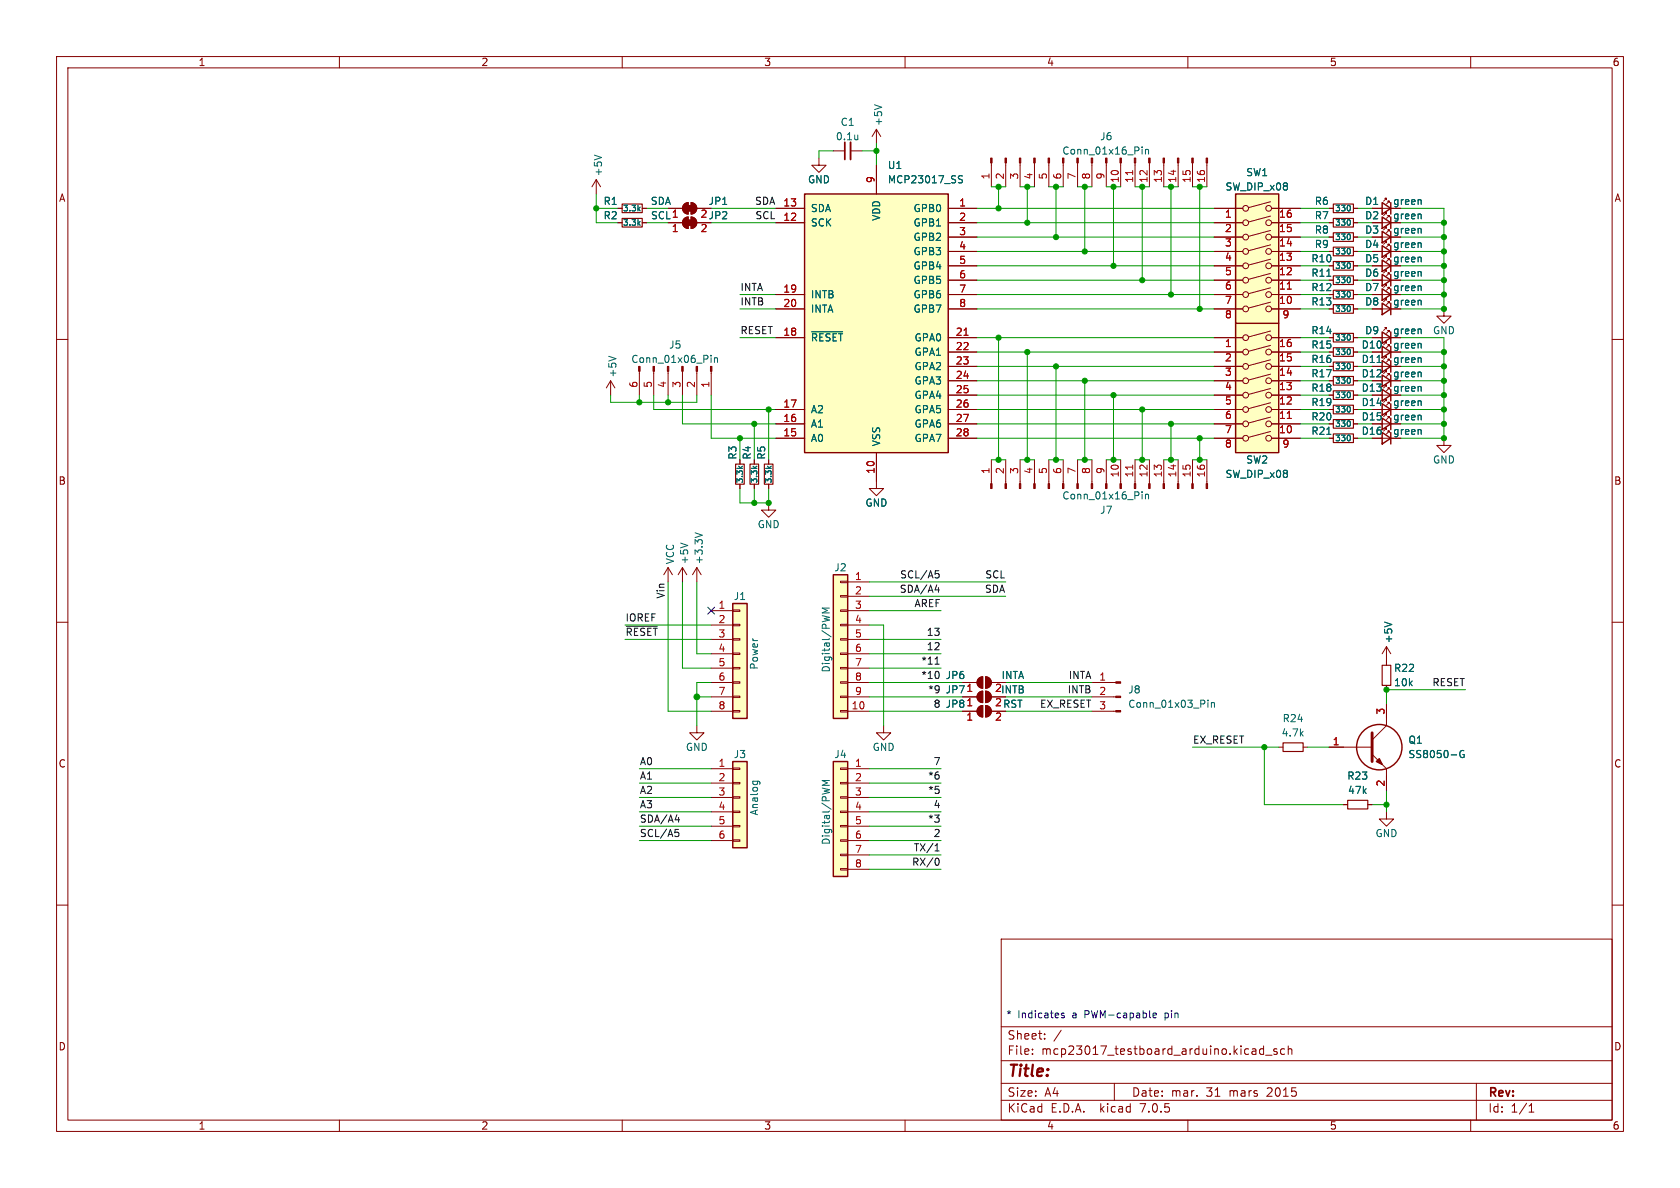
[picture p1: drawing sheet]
<svg xmlns="http://www.w3.org/2000/svg" width="297mm" height="210mm" viewBox="0 0 297 210" stroke-linecap="round" stroke-linejoin="round" font-family="sans-serif">
<g fill="none" stroke="#840000" stroke-width=".18">
<path d="M10 10h277v190h-277zM12 12h273v186h-273zM60 10v2M110 10v2M160 10v2M210 10v2M260 10v2M105.4 31.8l-.8 1.2M105.4 31.8v2.5M105.4 31.8l.8 1.2M109.2 36.8h.8M109.2 39.4h.8"/>
<path d="M113.5 36.8h.8M113.5 39.4h.8M118.1 36.8h2.5M118.1 39.4h2.5M121 38.6l.7-.2v2a1.02 1.02 0 0 1-1-.7 1.02 1.02 0 0 1 .3-1.1zM121 36.1l.7-.3v2a1.02 1.02 0 0 1-1-.6 1.02 1.02 0 0 1 .3-1.1zM122.2 38.4a1.02 1.02 0 0 1 1 1 1.02 1.02 0 0 1-1 1zM122.2 35.8a1.02 1.02 0 0 1 1 1 1.02 1.02 0 0 1-1 1zM123.2 36.8h2.5M123.2 39.4h2.5M137.2 36.8h5M137.2 39.4h5"/>
<path d="M144.8 27.9v1.3h1.2l-1.2 1.3-1.3-1.3h1.3M147.3 26.7h2.1M150.4 26.7h2M154.9 22.9v2.5M154.9 29.2v5.1M154.9 22.9l-.7 1.2M154.9 22.9l.8 1.2M167.6 36.8h5.1M167.6 39.4h5.1M175.3 28.8v4.2M177.8 28.8v4.2M180.3 28.8v4.2"/>
<path d="M182.9 28.8v4.2M185.4 28.8v4.2M188 28.8v4.2M190.5 28.8v4.2M193 28.8v4.2M195.6 28.8v4.2M198.1 28.8v4.2M200.7 28.8v4.2M203.2 28.8v4.2M205.7 28.8v4.2M208.3 28.8v4.2M210.8 28.8v4.2"/>
<path d="M213.4 28.8v4.2M214.6 36.8h5.1M214.6 39.4h5.1M224.6 38.2l-3.9 1M224.6 35.7l-3.9 1M224.8 36.8h5.1M224.8 39.4h5.1M234.9 36.8h.8M234.9 39.4h.8M239.3 36.8h.7M239.3 39.4h.7M242.6 36.8h3.3"/>
<path d="M242.6 39.4h3.3M245.1 35.3v-.2h-.2h.2l-.5 .5M245.1 37.8v-.2h-.2h.2l-.5 .5M245.6 35.8v-.2h-.2h.2l-.5 .5M245.6 38.4v-.3h-.2h.2l-.5 .5M10 60h2M137.2 54.6h5M137.2 52.1h5M137.2 59.7h5M167.6 47h5.1M167.6 44.5h5.1M167.6 54.6h5.1"/>
<path d="M167.6 41.9h5.1M167.6 49.5h5.1M167.6 52.1h5.1M167.6 59.7h5.1M214.6 47h5.1M214.6 44.5h5.1M214.6 54.6h5.1M214.6 41.9h5.1M214.6 49.5h5.1M214.6 52.1h5.1M214.6 59.7h5.1M224.6 58.5l-3.9 1.1"/>
<path d="M224.6 53.4l-3.9 1.1M224.6 50.9l-3.9 1M224.6 48.3l-3.9 1.1M224.6 45.8l-3.9 1.1M224.6 43.3l-3.9 1M224.6 40.7l-3.9 1.1M224.8 47h5.1M224.8 44.5h5.1M224.8 54.6h5.1M224.8 41.9h5.1M224.8 49.5h5.1M224.8 52.1h5.1"/>
<path d="M224.8 59.7h5.1M234.9 47h.8M234.9 44.5h.8M234.9 54.6h.8M234.9 41.9h.8M234.9 49.5h.8M234.9 52.1h.8M234.9 59.7h.8M239.3 47h.7M239.3 44.5h.7M239.3 54.6h.7M239.3 41.9h.7"/>
<path d="M239.3 49.5h.7M239.3 52.1h.7M239.3 59.7h.7M242.6 47h3.3M242.6 44.5h3.3M242.6 54.6h3.3M242.6 41.9h3.3M242.6 49.5h3.3M242.6 52.1h3.3M242.6 59.7h3.3M245.1 45.5v-.3h-.2h.2l-.5 .5M245.1 42.9v-.2h-.2h.2l-.5 .5"/>
<path d="M245.1 53.1v-.3h-.2h.2l-.5 .5M245.1 40.4v-.3h-.2h.2l-.5 .5M245.1 48v-.2h-.2h.2l-.5 .5M245.1 50.5v-.2h-.2h.2l-.5 .5M245.1 58.2v-.3h-.2h.2l-.5 .5M245.6 46v-.3h-.2h.2l-.5 .5M245.6 43.4v-.2h-.2h.2l-.5 .5M245.6 53.6v-.3h-.2h.2l-.5 .5M245.6 40.9v-.3h-.2h.2l-.5 .5M245.6 48.5v-.2h-.2h.2l-.5 .5M245.6 51.1v-.3h-.2h.2l-.5 .5M245.6 58.7v-.3h-.2h.2l-.5 .5"/>
<path d="M255.3 54.6v1.3h1.2l-1.2 1.3-1.3-1.3h1.3M285 60h2M107.9 67.3l-.7 1.3M107.9 67.3v2.6M107.9 67.3l.8 1.3M113 65.6v4.3M115.6 65.6v4.3M118.1 65.6v4.3M120.6 65.6v4.3M123.2 65.6v4.3M125.7 65.6v4.3M137.2 74.9h5"/>
<path d="M137.2 72.4h5M137.2 77.5h5M167.6 74.9h5.1M167.6 72.4h5.1M167.6 69.9h5.1M167.6 67.3h5.1M167.6 64.8h5.1M167.6 62.2h5.1M167.6 77.5h5.1M214.6 74.9h5.1M214.6 72.4h5.1M214.6 69.9h5.1"/>
<path d="M214.6 67.3h5.1M214.6 64.8h5.1M214.6 62.2h5.1M214.6 77.5h5.1M224.6 76.3l-3.9 1M224.6 73.7l-3.9 1.1M224.6 71.2l-3.9 1M224.6 68.7l-3.9 1M224.6 66.1l-3.9 1.1M224.6 63.6l-3.9 1M224.6 61.1l-3.9 1M224.8 74.9h5.1"/>
<path d="M224.8 72.4h5.1M224.8 69.9h5.1M224.8 67.3h5.1M224.8 64.8h5.1M224.8 62.2h5.1M224.8 77.5h5.1M234.9 74.9h.8M234.9 72.4h.8M234.9 69.9h.8M234.9 67.3h.8M234.9 64.8h.8M234.9 62.2h.8"/>
<path d="M234.9 77.5h.8M239.3 74.9h.7M239.3 72.4h.7M239.3 69.9h.7M239.3 67.3h.7M239.3 64.8h.7M239.3 62.2h.7M239.3 77.5h.7M242.6 64.8h3.3M244.1 74.9h1.8M244.1 72.4h1.8M244.1 69.9h1.8"/>
<path d="M244.1 67.3h1.8M244.1 62.2h1.8M244.1 77.5h1.8M245.1 60.7v-.2h-.2h.2l-.5 .5M245.1 65.8v-.3h-.2h.2l-.5 .5M245.1 63.2v-.2h-.2h.2l-.5 .5M245.1 68.3v-.2h-.2h.2l-.5 .5M245.1 70.9v-.3h-.2h.2l-.5 .5M245.1 75.9v-.2h-.2h.2l-.5 .5M245.1 73.4v-.2h-.2h.2l-.5 .5M245.6 61.2v-.2h-.2h.2l-.5 .5M245.6 66.3v-.3h-.2h.2l-.5 .5"/>
<path d="M245.6 63.8v-.3h-.2h.2l-.5 .5M245.6 68.8v-.2h-.2h.2l-.5 .5M245.6 71.4v-.3h-.2h.2l-.5 .5M245.6 76.5v-.3h-.2h.2l-.5 .5M245.6 73.9v-.2h-.2h.2l-.5 .5M255.3 77.5v1.2h1.2l-1.2 1.3-1.3-1.3h1.3M130.8 81.3v.7M130.8 85.6v.8M133.3 81.3v.7M133.3 85.6v.8M135.9 88.9v1.3h1.3l-1.3 1.2-1.3-1.2h1.3M135.9 81.3v.7"/>
<path d="M135.9 85.6v.8M154.9 80v6.4h1.3l-1.3 1.2-1.2-1.2h1.2M175.3 81.3v4.2M177.8 81.3v4.2M180.3 81.3v4.2M182.9 81.3v4.2M185.4 81.3v4.2M188 81.3v4.2M190.5 81.3v4.2M193 81.3v4.2M195.6 81.3v4.2M198.1 81.3v4.2"/>
<path d="M200.7 81.3v4.2M203.2 81.3v4.2M205.7 81.3v4.2M208.3 81.3v4.2M210.8 81.3v4.2M213.4 81.3v4.2M10 110h2M118.1 100.3v2.6M118.1 100.3l-.8 1.3M118.1 100.3l.8 1.3M120.6 100.3l-.7 1.3M120.6 100.3v2.6"/>
<path d="M120.6 100.3l.8 1.3M123.2 100.3l-.8 1.3M123.2 100.3v2.6M123.2 100.3l.8 1.3M125.7 108h3.8M125.7 110.5h3.8M125.7 113h3.8M125.7 115.6h3.8M125.7 118.1h3.8M129.5 118h1.3v.2h-1.3zM129.5 115.4h1.3v.3h-1.3zM129.5 112.9h1.3v.3h-1.3z"/>
<path d="M129.5 110.4h1.3v.2h-1.3zM129.5 107.8h1.3v.3h-1.3zM148.6 118h1.3v.2h-1.3zM148.6 115.4h1.3v.3h-1.3zM148.6 112.9h1.3v.3h-1.3zM148.6 110.4h1.3v.2h-1.3zM148.6 107.8h1.3v.3h-1.3zM148.6 105.3h1.3v.2h-1.3zM148.6 102.7h1.3v.3h-1.3zM149.9 108h3.8M149.9 110.5h3.8M149.9 113h3.8"/>
<path d="M149.9 115.6h3.8M149.9 118.1h3.8M149.9 102.9h3.8M149.9 105.4h3.8M173 119.9l.7-.3v2.1a1.02 1.02 0 0 1-.9-.7 1.02 1.02 0 0 1 .2-1.1zM174.2 119.6a1.02 1.02 0 0 1 1.1 1.1 1.02 1.02 0 0 1-1.1 1zM245.1 114.3l-.8 1.3M245.1 114.3v3.3M245.1 114.3l.8 1.3M285 110h2M123.2 128.3v1.2h1.3l-1.3 1.3-1.3-1.3h1.3M125.7 135.9h3.8"/>
<path d="M125.7 138.4h3.8M125.7 120.7h3.8M125.7 123.2h3.8M125.7 125.7h3.8M129.5 138.3h1.3v.3h-1.3zM129.5 135.8h1.3v.2h-1.3zM129.5 125.6h1.3v.3h-1.3zM129.5 123.1h1.3v.2h-1.3zM129.5 120.5h1.3v.3h-1.3zM148.6 138.3h1.3v.3h-1.3zM148.6 135.8h1.3v.2h-1.3zM148.6 125.6h1.3v.3h-1.3z"/>
<path d="M148.6 123.1h1.3v.2h-1.3zM148.6 120.5h1.3v.3h-1.3zM149.9 135.9h3.8M149.9 138.4h3.8M149.9 120.7h3.8M149.9 123.2h3.8M149.9 125.7h3.8M156.2 128.3v1.2h1.3l-1.3 1.3-1.3-1.3h1.3M170.2 120.7h2.5M170.2 123.2h2.5M170.2 125.7h2.5M173 125l.7-.3v2a1.02 1.02 0 0 1-.9-.6 1.02 1.02 0 0 1 .2-1.1z"/>
<path d="M173 122.4l.7-.2v2a1.02 1.02 0 0 1-.9-.6 1.02 1.02 0 0 1 .2-1.2zM174.2 124.7a1.02 1.02 0 0 1 1.1 1 1.02 1.02 0 0 1-1.1 1zM174.2 122.2a1.02 1.02 0 0 1 1.1 1 1.02 1.02 0 0 1-1.1 1zM175.3 120.7h2.5M175.3 123.2h2.5M175.3 125.7h2.5M193 120.7h4.3M193 123.2h4.3M193 125.7h4.3M226.1 132.1h.7M230.4 132.1h.7M234.9 132.1h7.7"/>
<path d="M242.6 133.4l2.5 2.5v3.8M245.1 121.2v.7M245.1 124.5v3.8l-2.5 2.5M10 160h2M125.7 141h3.8M125.7 143.5h3.8M125.7 146.1h3.8M125.7 148.6h3.8M129.5 148.5h1.3v.2h-1.3zM129.5 145.9h1.3v.3h-1.3zM129.5 143.4h1.3v.2h-1.3zM129.5 140.8h1.3v.3h-1.3z"/>
<path d="M148.6 153.5h1.3v.3h-1.3zM148.6 151h1.3v.3h-1.3zM148.6 148.5h1.3v.2h-1.3zM148.6 145.9h1.3v.3h-1.3zM148.6 143.4h1.3v.2h-1.3zM148.6 140.8h1.3v.3h-1.3zM149.9 141h3.8M149.9 143.5h3.8M149.9 146.1h3.8M149.9 148.6h3.8M149.9 151.1h3.8M149.9 153.7h3.8"/>
<path d="M237.5 142.2h.8M241.8 142.2h.8M245.1 143.5v1.3h1.3l-1.3 1.3-1.3-1.3h1.3M285 160h2M177 166h108v32h-108zM60 198v2M110 198v2M160 198v2M177 194.5h108M177 191.5h108M177 187.5h108M177 181.5h108"/>
<path d="M182.5 186.3v.1M182.5 185.5v.1M184.7 183.6v.1M184.7 182.8v.1M187.6 182.1l-1.3 2M197 191.5v3M210 198v2M211.6 193.7v.1M223.4 184.9v1.5M223.4 185.5l-.4-.1-.3 .3v.4l.1 .2h.6M223.7 186.5h1.2M225.7 185.5l-.3-.1-.2 .2v.2l.5 .2v.3h-.5"/>
<path d="M227.1 185.5l-.4-.1-.3 .3v.4l.1 .2h.6M227.7 185.5l.3-.1 .3 .1 .1 .9M227.7 184.9v1.5M260 198v2M261 191.5v6.5M270.3 196.6h.9M270.3 195.5l.4-.4v1.5"/>
<circle cx="220.2" cy="39.4" r=".51"/>
<circle cx="220.2" cy="36.8" r=".51"/>
<circle cx="224.3" cy="36.8" r=".51"/>
<circle cx="224.3" cy="39.4" r=".51"/>
<circle cx="220.2" cy="59.7" r=".51"/>
<circle cx="220.2" cy="54.6" r=".51"/>
<circle cx="220.2" cy="47" r=".51"/>
<circle cx="220.2" cy="52.1" r=".51"/>
<circle cx="220.2" cy="49.5" r=".51"/>
<circle cx="220.2" cy="41.9" r=".51"/>
<circle cx="220.2" cy="44.5" r=".51"/>
<circle cx="224.3" cy="49.5" r=".51"/>
<circle cx="224.3" cy="41.9" r=".51"/>
<circle cx="224.3" cy="44.5" r=".51"/>
<circle cx="224.3" cy="47" r=".51"/>
<circle cx="224.3" cy="59.7" r=".51"/>
<circle cx="224.3" cy="54.6" r=".51"/>
<circle cx="224.3" cy="52.1" r=".51"/>
<circle cx="220.2" cy="74.9" r=".51"/>
<circle cx="220.2" cy="72.4" r=".51"/>
<circle cx="220.2" cy="69.9" r=".51"/>
<circle cx="220.2" cy="77.5" r=".51"/>
<circle cx="220.2" cy="67.3" r=".51"/>
<circle cx="220.2" cy="64.8" r=".51"/>
<circle cx="220.2" cy="62.2" r=".51"/>
<circle cx="224.3" cy="69.9" r=".51"/>
<circle cx="224.3" cy="62.2" r=".51"/>
<circle cx="224.3" cy="64.8" r=".51"/>
<circle cx="224.3" cy="72.4" r=".51"/>
<circle cx="224.3" cy="74.9" r=".51"/>
<circle cx="224.3" cy="67.3" r=".51"/>
<circle cx="224.3" cy="77.5" r=".51"/>
</g>
<g fill="none" stroke="#840000" stroke-width=".25">
<path d="M142.2 34.3h25.4v45.7h-25.4zM218.4 34.3h7.7v22.9h-7.7zM244.3 35.8l1.6 1-1.6 1zM244.3 38.4l1.6 1-1.6 1zM245.9 35.8v2M245.9 38.4v2M218.4 57.2h7.7v22.8h-7.7zM244.3 46l1.6 1-1.6 1zM244.3 43.4l1.6 1.1-1.6 1zM244.3 53.6l1.6 1-1.6 1zM244.3 40.9l1.6 1-1.6 1zM244.3 48.5l1.6 1-1.6 1z"/>
<path d="M244.3 51.1l1.6 1-1.6 1zM244.3 58.7l1.6 1-1.6 1zM245.9 40.9v2M245.9 43.4v2.1M245.9 46v2M245.9 48.5v2M245.9 51.1v2M245.9 53.6v2M245.9 58.7v2M244.3 61.2l1.6 1-1.6 1zM244.3 66.3l1.6 1-1.6 1zM244.3 63.8l1.6 1-1.6 1z"/>
<path d="M244.3 68.8l1.6 1.1-1.6 1zM244.3 71.4l1.6 1-1.6 1zM244.3 76.5l1.6 1-1.6 1zM244.3 73.9l1.6 1-1.6 1zM245.9 61.2v2M245.9 63.8v2M245.9 66.3v2M245.9 68.8v2.1M245.9 71.4v2M245.9 73.9v2M245.9 76.5v2M129.5 106.7h2.6v20.3h-2.6z"/>
<path d="M147.3 101.6h2.6v25.4h-2.6zM129.5 134.6h2.6v15.3h-2.6zM147.3 134.6h2.6v20.3h-2.6z"/>
<circle cx="243.8" cy="132.1" r="4"/>
</g>
<g fill="none" stroke="#840000" stroke-width=".2">
<path d="M110 36.1h3.5v1.5h-3.5zM110 38.6h3.5v1.5h-3.5zM235.7 36.1h3.6v1.5h-3.6zM235.7 38.6h3.6v1.5h-3.6zM235.7 43.7h3.6v1.5h-3.6zM235.7 48.8h3.6v1.5h-3.6zM235.7 51.3h3.6v1.5h-3.6zM235.7 53.8h3.6v1.6h-3.6zM235.7 46.2h3.6v1.6h-3.6zM235.7 58.9h3.6v1.6h-3.6zM235.7 41.1h3.6v1.6h-3.6zM235.7 74.2h3.6v1.5h-3.6z"/>
<path d="M235.7 76.7h3.6v1.5h-3.6zM235.7 71.6h3.6v1.6h-3.6zM235.7 69.1h3.6v1.5h-3.6zM235.7 61.5h3.6v1.5h-3.6zM235.7 64h3.6v1.5h-3.6zM235.7 66.5h3.6v1.6h-3.6zM130 82h1.6v3.6h-1.6zM132.6 82h1.5v3.6h-1.5zM135.1 82h1.6v3.6h-1.6zM244.3 117.6h1.6v3.6h-1.6zM226.8 131.3h3.6v1.5h-3.6zM238.3 141.5h3.5v1.5h-3.5z"/>
</g>
<g fill="none" stroke="#006464" stroke-width=".18">
<path d="M154.6 18.5l1.3 .5M105.1 27.4l1.2 .4M169.5 31.6l.5 .2 .2 .2-.2 .3h-.4M169.5 31.1h.7M201.9 26v.1M201.9 26.4v.8M202.5 26.4v.8M202.5 26.5l.2-.1 .3 .1v.7M143.5 58.6h5.5M107.6 63l1.3 .4M125.7 62.8v.1M125.7 63.2v.9"/>
<path d="M126.3 63.2v.9M126.3 63.4l.2-.2 .3 .1v.8M120.3 96l1.3 .4M122.9 94.2l1.3 .4M201.9 86.9v.2M201.9 87.4v.8M202.5 87.4v.8M202.5 87.5l.2-.1h.3v.8M146.6 107.5h-1.2l.9 .4-.9 .4h1.2M244.8 110l1.2 .4M133.1 138.1h1l.2 .1M133.1 138.1v.1"/>
<path d="M133.9 138.1v.1M146.6 138h-1.2l.9 .4-.9 .4h1.2M213.6 123.8v.1M213.6 124.2v.8M214.2 124.2v.8M214.2 124.3l.1-.1 .3 .1 .1 .7M258.8 132.7a.59 .59 0 0 0-.7 .6 .59 .59 0 0 0 .7 .6v-.5h-.2"/>
</g>
<g fill="#ffffc2" stroke="#ffffc2" stroke-width=".18">
<path d="M218.4 57.2h7.7v22.8h-7.7z"/>
<path d="M129.5 134.6h2.6v15.3h-2.6z"/>
<path d="M218.4 34.3h7.7v22.9h-7.7z"/>
<path d="M142.2 34.3h25.4v45.7h-25.4z"/>
<path d="M147.3 134.6h2.6v20.3h-2.6z"/>
<path d="M129.5 106.7h2.6v20.3h-2.6z"/>
<path d="M147.3 101.6h2.6v25.4h-2.6z"/>
</g>
<path d="M200.2 30.1v.8M170.4 59.3h.7M227.6 51.1h.7M227.6 74h.7M200.2 82.2v.7" fill="none" stroke="#a90000" stroke-width=".18"/>
<g fill="#840000" stroke="#840000" stroke-width=".18">
<path d="M213.2 27.9h.3v.9h-.3z"/>
<path d="M210.7 27.9h.2v.9h-.2z"/>
<path d="M208.2 27.9h.2v.9h-.2z"/>
<path d="M205.6 27.9h.3v.9h-.3z"/>
<path d="M203.1 27.9h.2v.9h-.2z"/>
<path d="M200.5 27.9h.3v.9h-.3z"/>
<path d="M198 27.9h.2v.9h-.2z"/>
<path d="M195.5 27.9h.2v.9h-.2z"/>
<path d="M192.9 27.9h.3v.9h-.3z"/>
<path d="M190.4 27.9h.2v.9h-.2z"/>
<path d="M187.8 27.9h.3v.9h-.3z"/>
<path d="M185.3 27.9h.2v.9h-.2z"/>
<path d="M182.8 27.9h.2v.9h-.2z"/>
<path d="M180.2 27.9h.3v.9h-.3z"/>
<path d="M177.7 27.9h.2v.9h-.2z"/>
<path d="M175.1 27.9h.3v.9h-.3z"/>
<path d="M112.9 64.8h.3v.8h-.3z"/>
<path d="M115.4 64.8h.3v.8h-.3z"/>
<path d="M118 64.8h.2v.8h-.2z"/>
<path d="M120.5 64.8h.3v.8h-.3z"/>
<path d="M123.1 64.8h.2v.8h-.2z"/>
<path d="M125.6 64.8h.3v.8h-.3z"/>
<path d="M121.4 38.9h1v1h-1z"/>
<path d="M121 38.6l.7-.2v2a1.02 1.02 0 0 1-1-.7 1.02 1.02 0 0 1 .3-1.1z"/>
<path d="M122.2 38.4a1.02 1.02 0 0 1 1 1 1.02 1.02 0 0 1-1 1z"/>
<path d="M121.4 36.3h1v1h-1z"/>
<path d="M121 36.1l.7-.3v2a1.02 1.02 0 0 1-1-.6 1.02 1.02 0 0 1 .3-1.1z"/>
<path d="M122.2 35.8a1.02 1.02 0 0 1 1 1 1.02 1.02 0 0 1-1 1z"/>
<path d="M213.2 85.5h.3v.9h-.3z"/>
<path d="M210.7 85.5h.2v.9h-.2z"/>
<path d="M208.2 85.5h.2v.9h-.2z"/>
<path d="M205.6 85.5h.3v.9h-.3z"/>
<path d="M203.1 85.5h.2v.9h-.2z"/>
<path d="M200.5 85.5h.3v.9h-.3z"/>
<path d="M198 85.5h.2v.9h-.2z"/>
<path d="M195.5 85.5h.2v.9h-.2z"/>
<path d="M192.9 85.5h.3v.9h-.3z"/>
<path d="M190.4 85.5h.2v.9h-.2z"/>
<path d="M187.8 85.5h.3v.9h-.3z"/>
<path d="M185.3 85.5h.2v.9h-.2z"/>
<path d="M182.8 85.5h.2v.9h-.2z"/>
<path d="M180.2 85.5h.3v.9h-.3z"/>
<path d="M177.7 85.5h.2v.9h-.2z"/>
<path d="M175.1 85.5h.3v.9h-.3z"/>
<path d="M197.3 125.6h.8v.3h-.8z"/>
<path d="M197.3 123.1h.8v.2h-.8z"/>
<path d="M197.3 120.5h.8v.3h-.8z"/>
<path d="M173 119.9l.7-.3v2.1a1.02 1.02 0 0 1-.9-.7 1.02 1.02 0 0 1 .2-1.1z"/>
<path d="M174.2 119.6a1.02 1.02 0 0 1 1.1 1.1 1.02 1.02 0 0 1-1.1 1z"/>
<path d="M173 125l.7-.3v2a1.02 1.02 0 0 1-.9-.6 1.02 1.02 0 0 1 .2-1.1z"/>
<path d="M174.2 124.7a1.02 1.02 0 0 1 1.1 1 1.02 1.02 0 0 1-1.1 1z"/>
<path d="M173 122.4l.7-.2v2a1.02 1.02 0 0 1-.9-.6 1.02 1.02 0 0 1 .2-1.2z"/>
<path d="M174.2 122.2a1.02 1.02 0 0 1 1.1 1 1.02 1.02 0 0 1-1.1 1z"/>
</g>
<path d="M150.4 25.1v3.1" fill="none" stroke="#840000" stroke-width=".33"/>
<path d="M149.4 25.1v3.1" fill="none" stroke="#840000" stroke-width=".3"/>
<path d="M242.6 129.5v5.1" fill="none" stroke="#840000" stroke-width=".51"/>
<path d="M243.3 134.6l.5-.5 .5 1z" fill="#840000" stroke="#840000" stroke-width=".25"/>
<g fill="none" stroke="#0f0f0f" stroke-width=".18">
<path d="M110.7 110.7h5.5M165.3 117.4h.7M165.3 104.3h.8M165.4 100.9h.6M165.5 101.4h.3l.2 .2v.4l-.5 .2M165.9 103.9v.8M119.4 146.6h.6M119.4 144.9h.7M119.5 147.1h.3l.2 .2-.1 .5-.4 .1M120 144.5v.8M165.3 150.4h.7M165.4 149.5l.3-.3v1.2"/>
<path d="M165.6 151.7a.68 .68 0 0 1 .4 .6 .68 .68 0 0 1-.4 .7"/>
</g>
<path d="M188.1 179.1h-.3l-.2 .2 .1 .1 .4 .2v.3h-.5M203.8 179.5l.6-.1v-.3h-.4l-.2 .2 .1 .6h.5" fill="none" stroke="#0000c2" stroke-width=".18"/>
<g fill="none" stroke="#009600" stroke-width=".18">
<path d="M105.4 36.8h3.8M105.4 34.3v5.1h3.8M114.3 36.8h3.8M114.3 39.4h3.8M125.7 36.8h11.5M125.7 39.4h11.5M147.3 26.7h-2.5v1.2M152.4 26.7h2.5M154.9 25.4v3.8M172.7 36.8h41.9M172.7 39.4h41.9M175.3 33h2.5"/>
<path d="M176.5 33v3.8M180.3 33h2.6M181.6 33v6.4M185.4 33h2.6M186.7 33v8.9M190.5 33h2.5M191.8 33v11.5M195.6 33h2.5M196.8 33v14M200.7 33h2.5M201.9 33v16.5M205.7 33h2.6"/>
<path d="M207 33v19.1M210.8 33h2.6M212.1 33v21.6M229.9 36.8h5M229.9 39.4h5M240 36.8h2.6M240 39.4h2.6M247.6 36.8h7.7v17.8h-7.7M247.6 39.4h7.7M130.8 59.7h6.4M130.8 54.6h6.4M130.8 52.1h6.4"/>
<path d="M172.7 44.5h41.9M172.7 47h41.9M172.7 41.9h41.9M172.7 59.7h41.9M172.7 54.6h41.9M172.7 52.1h41.9M172.7 49.5h41.9M176.5 59.7v21.6M229.9 44.5h5M229.9 47h5M229.9 41.9h5M229.9 59.7h5"/>
<path d="M229.9 54.6h5M229.9 52.1h5M229.9 49.5h5M240 44.5h2.6M240 47h2.6M240 41.9h2.6M240 59.7h2.6M240 54.6h2.6M240 52.1h2.6M240 49.5h2.6M247.6 59.7h7.7v17.8h-7.7M247.6 44.5h7.7"/>
<path d="M247.6 47h7.7M247.6 41.9h7.7M247.6 52.1h7.7M247.6 49.5h7.7M107.9 69.9v1.2h15.3v-1.2M113 69.9v1.2M115.6 69.9v2.5h21.6M118.1 69.9v1.2M120.6 69.9v5h16.6M125.7 69.9v7.6h11.5M130.8 77.5v3.8M133.3 74.9v6.4"/>
<path d="M135.9 72.4v8.9M172.7 64.8h41.9M172.7 62.2h41.9M172.7 67.3h41.9M172.7 74.9h41.9M172.7 72.4h41.9M172.7 77.5h41.9M172.7 69.9h41.9M181.6 62.2v19.1M186.7 64.8v16.5M191.8 67.3v14M196.8 69.9v11.4"/>
<path d="M201.9 72.4v8.9M207 74.9v6.4M212.1 77.5v3.8M229.9 64.8h5M229.9 62.2h5M229.9 67.3h5M229.9 74.9h5M229.9 72.4h5M229.9 77.5h5M229.9 69.9h5M240 64.8h2.6M240 62.2h2.6"/>
<path d="M240 67.3h2.6M240 74.9h2.6M240 72.4h2.6M240 77.5h2.6M240 69.9h2.6M247.6 64.8h7.7M247.6 62.2h7.7M247.6 67.3h7.7M247.6 74.9h7.7M247.6 72.4h7.7M247.6 69.9h7.7M130.8 86.4v2.5h5.1v-2.5"/>
<path d="M133.3 86.4v2.5M175.3 81.3h2.5M180.3 81.3h2.6M185.4 81.3h2.6M190.5 81.3h2.5M195.6 81.3h2.5M200.7 81.3h2.5M205.7 81.3h2.6M210.8 81.3h2.6M110.5 113h15.2M110.5 110.5h15.2M118.1 102.9v22.8h7.6"/>
<path d="M120.6 102.9v15.2h5.1M123.2 102.9v12.7h2.5M153.7 115.6h12.7M153.7 113h12.7M153.7 110.5h2.5v17.8M153.7 108h12.7M153.7 118.1h12.7M153.7 102.9h24.1M153.7 105.4h24.1M113 138.4h12.7M113 135.9h12.7M123.2 123.2h2.5"/>
<path d="M125.7 120.7h-2.5v7.6M153.7 120.7h16.5M153.7 123.2h16.5M153.7 125.7h16.5M153.7 138.4h12.7M153.7 135.9h12.7M177.8 120.7h15.2M177.8 123.2h15.2M177.8 125.7h15.2M210.8 132.1h15.3M223.5 132.1v10.1h14M231.1 132.1h3.8"/>
<path d="M245.1 139.7v3.8M259.1 121.9h-14v2.6M113 148.6h12.7M113 146.1h12.7M113 143.5h12.7M113 141h12.7M153.7 153.7h12.7M153.7 148.6h12.7M153.7 151.1h12.7M153.7 146.1h12.7M153.7 143.5h12.7M153.7 141h12.7"/>
<path d="M242.6 142.2h2.5"/>
</g>
<path d="M125.1 107.3l1.2 1.3M126.3 107.3l-1.2 1.3" fill="none" stroke="#000084" stroke-width=".18"/>
<g fill="#009600" stroke="#009600" stroke-width=".18">
<circle cx="191.8" cy="44.5" r=".46"/>
<circle cx="196.8" cy="33" r=".46"/>
<circle cx="196.8" cy="47" r=".46"/>
<circle cx="191.8" cy="33" r=".46"/>
<circle cx="212.1" cy="54.6" r=".46"/>
<circle cx="207" cy="52.1" r=".46"/>
<circle cx="212.1" cy="33" r=".46"/>
<circle cx="201.9" cy="49.5" r=".46"/>
<circle cx="207" cy="33" r=".46"/>
<circle cx="181.6" cy="62.2" r=".46"/>
<circle cx="181.6" cy="33" r=".46"/>
<circle cx="201.9" cy="33" r=".46"/>
<circle cx="255.3" cy="44.5" r=".46"/>
<circle cx="255.3" cy="39.4" r=".46"/>
<circle cx="255.3" cy="41.9" r=".46"/>
<circle cx="255.3" cy="47" r=".46"/>
<circle cx="255.3" cy="49.5" r=".46"/>
<circle cx="255.3" cy="52.1" r=".46"/>
<circle cx="255.3" cy="54.6" r=".46"/>
<circle cx="255.3" cy="62.2" r=".46"/>
<circle cx="255.3" cy="64.8" r=".46"/>
<circle cx="255.3" cy="67.3" r=".46"/>
<circle cx="186.7" cy="33" r=".46"/>
<circle cx="186.7" cy="41.9" r=".46"/>
<circle cx="181.6" cy="39.4" r=".46"/>
<circle cx="176.5" cy="33" r=".46"/>
<circle cx="176.5" cy="81.3" r=".46"/>
<circle cx="176.5" cy="36.8" r=".46"/>
<circle cx="176.5" cy="59.7" r=".46"/>
<circle cx="135.9" cy="72.4" r=".46"/>
<circle cx="191.8" cy="81.3" r=".46"/>
<circle cx="196.8" cy="69.9" r=".46"/>
<circle cx="181.6" cy="81.3" r=".46"/>
<circle cx="191.8" cy="67.3" r=".46"/>
<circle cx="186.7" cy="64.8" r=".46"/>
<circle cx="154.9" cy="26.7" r=".46"/>
<circle cx="113" cy="71.1" r=".46"/>
<circle cx="118.1" cy="71.1" r=".46"/>
<circle cx="105.4" cy="36.8" r=".46"/>
<circle cx="255.3" cy="77.5" r=".46"/>
<circle cx="255.3" cy="74.9" r=".46"/>
<circle cx="245.1" cy="121.9" r=".46"/>
<circle cx="255.3" cy="72.4" r=".46"/>
<circle cx="255.3" cy="69.9" r=".46"/>
<circle cx="245.1" cy="142.2" r=".46"/>
<circle cx="196.8" cy="81.3" r=".46"/>
<circle cx="186.7" cy="81.3" r=".46"/>
<circle cx="201.9" cy="72.4" r=".46"/>
<circle cx="207" cy="74.9" r=".46"/>
<circle cx="207" cy="81.3" r=".46"/>
<circle cx="212.1" cy="81.3" r=".46"/>
<circle cx="212.1" cy="77.5" r=".46"/>
<circle cx="201.9" cy="81.3" r=".46"/>
<circle cx="223.5" cy="132.1" r=".46"/>
<circle cx="135.9" cy="88.9" r=".46"/>
<circle cx="133.3" cy="74.9" r=".46"/>
<circle cx="130.8" cy="77.5" r=".46"/>
<circle cx="133.3" cy="88.9" r=".46"/>
<circle cx="123.2" cy="123.2" r=".51"/>
</g>
<text font-size="2.8" fill="#840000" x="178" y="190.8">Title:</text>
<g font-size="2.1" fill="#840000">
<text x="178" y="183.9">Sheet:</text>
<text x="178" y="186.6">File:</text>
<text x="184" y="186.6">mcp23017_testboard_arduino.kicad_sch</text>
<text x="178" y="196.8">KiCad</text>
<text x="178" y="194">Size:</text>
<text x="184.6" y="194">A4</text>
<text x="185.7" y="196.8">E.D.A.</text>
<text x="194.4" y="196.8">kicad</text>
<text x="200" y="194">Date:</text>
<text x="201.5" y="196.8">7.0.5</text>
<text x="206.9" y="194">mar.</text>
<text x="213.2" y="194">31</text>
<text x="217.2" y="194">mars</text>
<text x="224" y="194">2015</text>
<text x="263" y="194.2">Rev:</text>
<text x="263" y="196.8">Id:</text>
<text x="267" y="196.8">1/1</text>
</g>
<g font-size="1.8" fill="#840000">
<text x="35" y="11.8">1</text>
<text x="85" y="11.8">2</text>
<text x="135" y="11.8">3</text>
<text x="185" y="11.8">4</text>
<text x="235" y="11.8">5</text>
<text x="285" y="11.8">6</text>
<text x="10.4" y="35.8">A</text>
<text x="285.4" y="35.8">A</text>
<text x="246.2" y="41.5">green</text>
<text x="246.2" y="36.4">green</text>
<text x="246.2" y="38.9">green</text>
<text x="246.2" y="46.5">green</text>
<text x="246.2" y="44">green</text>
<text x="246.2" y="49.1">green</text>
<text x="246.2" y="51.6">green</text>
<text x="246.2" y="54.2">green</text>
<text x="246.2" y="59.2">green</text>
<text x="240.7" y="61.8">D10</text>
<text x="246.2" y="61.8">green</text>
<text x="246.2" y="64.3">green</text>
<text x="240.7" y="66.9">D12</text>
<text x="240.7" y="69.4">D13</text>
<text x="240.7" y="71.9">D14</text>
<text x="246.2" y="66.9">green</text>
<text x="246.2" y="69.4">green</text>
<text x="246.2" y="71.9">green</text>
<text x="240.7" y="77">D16</text>
<text x="240.7" y="74.5">D15</text>
<text x="246.2" y="77">green</text>
<text x="246.2" y="74.5">green</text>
<text x="10.3" y="85.8">B</text>
<text x="285.3" y="85.8">B</text>
<text x="10.3" y="135.8">C</text>
<text x="285.3" y="135.8">C</text>
<text x="10.3" y="185.8">D</text>
<text x="285.3" y="185.8">D</text>
<text x="35" y="199.8">1</text>
<text x="85" y="199.8">2</text>
<text x="135" y="199.8">3</text>
<text x="185" y="199.8">4</text>
<text x="235" y="199.8">5</text>
<text x="285" y="199.8">6</text>
</g>
<g font-size="1.8" fill="#006464">
<text x="148.6" y="22.4">C1</text>
<text x="156.1" y="22.3" transform="rotate(-90 156.1 22.3)">+5V</text>
<text x="147.7" y="25">0.1u</text>
<text x="187.7" y="27.5">Conn_01x16_Pin</text>
<text x="194.4" y="25">J6</text>
<text x="106.6" y="31.2" transform="rotate(-90 106.6 31.2)">+5V</text>
<text x="142.8" y="32.6">GND</text>
<text x="156.9" y="32.6">MCP23017_SS</text>
<text x="156.9" y="30">U1</text>
<text x="216.6" y="33.8">SW_DIP_x08</text>
<text x="220.3" y="31.3">SW1</text>
<text x="106.6" y="36.4">R1</text>
<text x="106.6" y="38.9">R2</text>
<text x="115" y="36.4">SDA</text>
<text x="125.2" y="36.4">JP1</text>
<text x="143.3" y="40.2">SCK</text>
<text x="143.3" y="37.7">SDA</text>
<text x="155.8" y="39.1" transform="rotate(-90 155.8 39.1)">VDD</text>
<text x="161.5" y="37.7">GPB0</text>
<text x="161.5" y="40.2">GPB1</text>
<text x="232.4" y="36.4">R6</text>
<text x="232.4" y="38.9">R7</text>
<text x="232.4" y="41.5">R8</text>
<text x="241.3" y="41.5">D3</text>
<text x="241.3" y="36.4">D1</text>
<text x="241.3" y="38.9">D2</text>
<text x="161.5" y="42.7">GPB2</text>
<text x="161.5" y="45.3">GPB3</text>
<text x="161.5" y="47.8">GPB4</text>
<text x="231.8" y="46.5">R10</text>
<text x="232.4" y="44">R9</text>
<text x="241.3" y="46.5">D5</text>
<text x="241.3" y="44">D4</text>
<text x="143.3" y="52.9">INTB</text>
<text x="161.5" y="50.4">GPB5</text>
<text x="161.5" y="52.9">GPB6</text>
<text x="231.8" y="49.1">R11</text>
<text x="231.8" y="51.6">R12</text>
<text x="241.3" y="49.1">D6</text>
<text x="241.3" y="51.6">D7</text>
<text x="143.3" y="55.4">INTA</text>
<text x="161.5" y="55.4">GPB7</text>
<text x="231.8" y="54.2">R13</text>
<text x="231.8" y="59.2">R14</text>
<text x="241.3" y="54.2">D8</text>
<text x="241.3" y="59.2">D9</text>
<text x="253.3" y="59.2">GND</text>
<text x="111.5" y="64.3">Conn_01x06_Pin</text>
<text x="118.2" y="61.8">J5</text>
<text x="143.3" y="60.5">~{RESET}</text>
<text x="161.7" y="60.5">GPA0</text>
<text x="161.7" y="63.1">GPA1</text>
<text x="161.7" y="65.6">GPA2</text>
<text x="231.8" y="61.8">R15</text>
<text x="231.8" y="64.3">R16</text>
<text x="240.7" y="64.3">D11</text>
<text x="109.1" y="66.8" transform="rotate(-90 109.1 66.8)">+5V</text>
<text x="161.7" y="68.1">GPA3</text>
<text x="161.7" y="70.7">GPA4</text>
<text x="231.8" y="71.9">R19</text>
<text x="231.8" y="69.4">R18</text>
<text x="231.8" y="66.9">R17</text>
<text x="143.3" y="75.8">A1</text>
<text x="143.3" y="73.2">A2</text>
<text x="161.7" y="73.2">GPA5</text>
<text x="161.7" y="75.8">GPA6</text>
<text x="231.8" y="74.5">R20</text>
<text x="231.8" y="77">R21</text>
<text x="130.4" y="81.3" transform="rotate(-90 130.4 81.3)">R3</text>
<text x="132.9" y="81.3" transform="rotate(-90 132.9 81.3)">R4</text>
<text x="135.4" y="81.3" transform="rotate(-90 135.4 81.3)">R5</text>
<text x="143.3" y="78.3">A0</text>
<text x="155.8" y="79" transform="rotate(-90 155.8 79)">VSS</text>
<text x="161.7" y="78.3">GPA7</text>
<text x="220.3" y="82.1">SW2</text>
<text x="253.3" y="82.1">GND</text>
<text x="152.9" y="89.7">GND</text>
<text x="187.7" y="88.5">Conn_01x16_Pin</text>
<text x="216.6" y="84.6">SW_DIP_x08</text>
<text x="133.9" y="93.5">GND</text>
<text x="194.4" y="91">J7</text>
<text x="119.3" y="99.8" transform="rotate(-90 119.3 99.8)">VCC</text>
<text x="121.8" y="99.8" transform="rotate(-90 121.8 99.8)">+5V</text>
<text x="124.4" y="99.8" transform="rotate(-90 124.4 99.8)">+3.3V</text>
<text x="147.4" y="101.2">J2</text>
<text x="129.7" y="106.2">J1</text>
<text x="246.3" y="113.8" transform="rotate(-90 246.3 113.8)">+5V</text>
<text x="134.2" y="118.4" transform="rotate(-90 134.2 118.4)">Power</text>
<text x="146.9" y="118.9" transform="rotate(-90 146.9 118.9)">Digital/PWM</text>
<text x="246.4" y="118.9">R22</text>
<text x="167.1" y="120.2">JP6</text>
<text x="167.1" y="122.7">JP7</text>
<text x="167.1" y="125.3">JP8</text>
<text x="175.9" y="122.6">2INTB</text>
<text x="177" y="120.2">INTA</text>
<text x="199.4" y="122.7">J8</text>
<text x="199.4" y="125.3">Conn_01x03_Pin</text>
<text x="246.4" y="121.5">10k</text>
<text x="226.5" y="130.4">4.7k</text>
<text x="226.7" y="127.8">R24</text>
<text x="248.9" y="131.6">Q1</text>
<text x="121.2" y="132.9">GND</text>
<text x="129.7" y="134.2">J3</text>
<text x="147.4" y="134.2">J4</text>
<text x="154.2" y="132.9">GND</text>
<text x="238.1" y="138">R23</text>
<text x="248.9" y="134.2">SS8050-G</text>
<text x="238.2" y="140.5">47k</text>
<text x="134.2" y="144.2" transform="rotate(-90 134.2 144.2)">Analog</text>
<text x="146.9" y="149.4" transform="rotate(-90 146.9 149.4)">Digital/PWM</text>
<text x="243.1" y="148.1">GND</text>
</g>
<g font-size="1.8" fill="#a90000">
<text x="154.7" y="32.4" transform="rotate(-90 154.7 32.4)">9</text>
<text x="175" y="31.8" transform="rotate(-90 175 31.8)">1</text>
<text x="177.5" y="31.8" transform="rotate(-90 177.5 31.8)">2</text>
<text x="180.1" y="31.8" transform="rotate(-90 180.1 31.8)">3</text>
<text x="182.6" y="31.8" transform="rotate(-90 182.6 31.8)">4</text>
<text x="185.2" y="31.8" transform="rotate(-90 185.2 31.8)">5</text>
<text x="187.7" y="31.8" transform="rotate(-90 187.7 31.8)">6</text>
<text x="190.2" y="31.8" transform="rotate(-90 190.2 31.8)">7</text>
<text x="192.8" y="31.8" transform="rotate(-90 192.8 31.8)">8</text>
<text x="195.3" y="31.8" transform="rotate(-90 195.3 31.8)">9</text>
<text x="197.9" y="32.4" transform="rotate(-90 197.9 32.4)">10</text>
<text x="200.4" y="32.4" transform="rotate(-90 200.4 32.4)">11</text>
<text x="202.9" y="32.4" transform="rotate(-90 202.9 32.4)">12</text>
<text x="205.5" y="32.4" transform="rotate(-90 205.5 32.4)">13</text>
<text x="208" y="32.4" transform="rotate(-90 208 32.4)">14</text>
<text x="210.6" y="32.4" transform="rotate(-90 210.6 32.4)">15</text>
<text x="213.1" y="32.4" transform="rotate(-90 213.1 32.4)">16</text>
<text x="115" y="38.9">SCL1</text>
<text x="118.7" y="41.3">1</text>
<text x="123.8" y="41.3">2</text>
<text x="123.8" y="38.7">2 JP2</text>
<text x="138.4" y="39.1">12</text>
<text x="138.4" y="36.6">13</text>
<text x="169.5" y="36.6">1</text>
<text x="169.5" y="39.1">2</text>
<text x="169.5" y="41.7">3</text>
<text x="216.5" y="38.7">1</text>
<text x="216.5" y="41.3">2</text>
<text x="226.1" y="41.3">15</text>
<text x="226.1" y="38.7">16</text>
<text x="169.5" y="44.2">4</text>
<text x="169.5" y="46.7">5</text>
<text x="216.5" y="43.8">3</text>
<text x="216.5" y="46.4">4</text>
<text x="226.1" y="46.4">13</text>
<text x="226.1" y="43.8">14</text>
<text x="138.4" y="51.8">19</text>
<text x="169.5" y="49.3">6</text>
<text x="169.5" y="51.8">7</text>
<text x="216.5" y="48.9">5</text>
<text x="216.5" y="51.4">6</text>
<text x="216.5" y="54">7</text>
<text x="226.1" y="54">10</text>
<text x="226.1" y="51.4">11</text>
<text x="226.1" y="48.9">12</text>
<text x="138.4" y="59.4">18</text>
<text x="138.4" y="54.4">20</text>
<text x="168.9" y="59.4">21</text>
<text x="169.5" y="54.4">8</text>
<text x="216.5" y="56.5">8</text>
<text x="226.7" y="56.5">9</text>
<text x="168.9" y="62">22</text>
<text x="168.9" y="64.5">23</text>
<text x="216.5" y="61.6">1</text>
<text x="216.5" y="64.1">2</text>
<text x="226.1" y="64.1">15</text>
<text x="226.1" y="61.6">16</text>
<text x="112.8" y="68.6" transform="rotate(-90 112.8 68.6)">6</text>
<text x="115.3" y="68.6" transform="rotate(-90 115.3 68.6)">5</text>
<text x="117.9" y="68.6" transform="rotate(-90 117.9 68.6)">4</text>
<text x="120.4" y="68.6" transform="rotate(-90 120.4 68.6)">3</text>
<text x="122.9" y="68.6" transform="rotate(-90 122.9 68.6)">2</text>
<text x="125.5" y="68.6" transform="rotate(-90 125.5 68.6)">1</text>
<text x="168.9" y="67.1">24</text>
<text x="168.9" y="69.6">25</text>
<text x="216.5" y="66.7">3</text>
<text x="216.5" y="69.2">4</text>
<text x="216.5" y="71.8">5</text>
<text x="226.1" y="71.8">12</text>
<text x="226.1" y="69.2">13</text>
<text x="226.1" y="66.7">14</text>
<text x="138.4" y="77.2">15</text>
<text x="138.4" y="74.7">16</text>
<text x="138.4" y="72.1">17</text>
<text x="168.9" y="72.1">26</text>
<text x="168.9" y="74.7">27</text>
<text x="168.9" y="77.2">28</text>
<text x="216.5" y="74.3">6</text>
<text x="216.5" y="76.8">7</text>
<text x="226.1" y="76.8">10</text>
<text x="226.1" y="74.3">11</text>
<text x="154.7" y="83.8" transform="rotate(-90 154.7 83.8)">10</text>
<text x="175" y="83.9" transform="rotate(-90 175 83.9)">1</text>
<text x="177.5" y="83.9" transform="rotate(-90 177.5 83.9)">2</text>
<text x="180.1" y="83.9" transform="rotate(-90 180.1 83.9)">3</text>
<text x="182.6" y="83.9" transform="rotate(-90 182.6 83.9)">4</text>
<text x="185.2" y="83.9" transform="rotate(-90 185.2 83.9)">5</text>
<text x="187.7" y="83.9" transform="rotate(-90 187.7 83.9)">6</text>
<text x="190.2" y="83.9" transform="rotate(-90 190.2 83.9)">7</text>
<text x="192.8" y="83.9" transform="rotate(-90 192.8 83.9)">8</text>
<text x="195.3" y="83.9" transform="rotate(-90 195.3 83.9)">9</text>
<text x="216.5" y="79.4">8</text>
<text x="226.7" y="79.4">9</text>
<text x="197.9" y="84.5" transform="rotate(-90 197.9 84.5)">10</text>
<text x="200.4" y="84.5" transform="rotate(-90 200.4 84.5)">11</text>
<text x="202.9" y="84.5" transform="rotate(-90 202.9 84.5)">12</text>
<text x="205.5" y="84.5" transform="rotate(-90 205.5 84.5)">13</text>
<text x="208" y="84.5" transform="rotate(-90 208 84.5)">14</text>
<text x="210.6" y="84.5" transform="rotate(-90 210.6 84.5)">15</text>
<text x="213.1" y="84.5" transform="rotate(-90 213.1 84.5)">16</text>
<text x="127" y="107.7">1</text>
<text x="151.1" y="102.6">1</text>
<text x="151.1" y="105.2">2</text>
<text x="151.1" y="107.7">3</text>
<text x="127" y="110.2">2</text>
<text x="127" y="112.8">3</text>
<text x="151.1" y="110.2">4</text>
<text x="151.1" y="112.8">5</text>
<text x="127" y="115.3">4</text>
<text x="127" y="117.9">5</text>
<text x="151.1" y="115.3">6</text>
<text x="151.1" y="117.9">7</text>
<text x="127" y="120.4">6</text>
<text x="127" y="122.9">7</text>
<text x="127" y="125.5">8</text>
<text x="150.5" y="125.5">10</text>
<text x="151.1" y="120.4">8</text>
<text x="151.1" y="122.9">9</text>
<text x="170.8" y="122.6">1</text>
<text x="170.8" y="125.1">1</text>
<text x="175.9" y="125.1">2 RST</text>
<text x="194.3" y="120.4">1</text>
<text x="194.3" y="122.9">2</text>
<text x="170.8" y="127.6">1</text>
<text x="175.9" y="127.6">2</text>
<text x="235.6" y="131.8">1</text>
<text x="244.9" y="126.4" transform="rotate(-90 244.9 126.4)">3</text>
<text x="127" y="135.6">1</text>
<text x="151.1" y="135.6">1</text>
<text x="127" y="138.2">2</text>
<text x="127" y="140.7">3</text>
<text x="127" y="143.3">4</text>
<text x="151.1" y="138.2">2</text>
<text x="151.1" y="140.7">3</text>
<text x="151.1" y="143.3">4</text>
<text x="244.9" y="139.1" transform="rotate(-90 244.9 139.1)">2</text>
<text x="127" y="145.8">5</text>
<text x="127" y="148.3">6</text>
<text x="151.1" y="145.8">5</text>
<text x="151.1" y="148.3">6</text>
<text x="151.1" y="150.9">7</text>
<text x="151.1" y="153.4">8</text>
</g>
<g font-size="1.8" fill="#0f0f0f">
<text x="133.5" y="36.3">SDA</text>
<text x="133.5" y="38.8">SCL</text>
<text x="130.8" y="51.5">INTA</text>
<text x="130.8" y="59.2">RESET</text>
<text x="130.8" y="54.1">INTB</text>
<text x="117.6" y="105.8" transform="rotate(-90 117.6 105.8)">Vin</text>
<text x="159" y="104.9">SDA/A4</text>
<text x="159.1" y="102.3">SCL/A5</text>
<text x="161.6" y="107.4">AREF</text>
<text x="174.1" y="104.9">SDA</text>
<text x="174.2" y="102.3">SCL</text>
<text x="110.5" y="112.5">~{RESET}</text>
<text x="110.5" y="110">IOREF</text>
<text x="163.8" y="112.5">13</text>
<text x="162.9" y="117.6">*11</text>
<text x="163.8" y="115">12</text>
<text x="162.9" y="120.1">*10</text>
<text x="164.1" y="122.7">*9</text>
<text x="165" y="125.2">8 JP8</text>
<text x="183.8" y="125.2">EX_RESET 3</text>
<text x="188.7" y="122.7">INTB</text>
<text x="188.9" y="120.1">INTA</text>
<text x="253.2" y="121.4">RESET</text>
<text x="210.8" y="131.5">EX_RESET</text>
<text x="113" y="137.9">A1</text>
<text x="113" y="135.4">A0</text>
<text x="164.1" y="137.9">*6</text>
<text x="165" y="135.4">7</text>
<text x="113" y="143">A3</text>
<text x="113" y="140.4">A2</text>
<text x="164.1" y="140.4">*5</text>
<text x="165" y="143">4</text>
<text x="113" y="148.1">SCL/A5</text>
<text x="113" y="145.5">SDA/A4</text>
<text x="164.1" y="145.5">*3</text>
<text x="165" y="148.1">2</text>
<text x="161.2" y="153.1">RX/0</text>
<text x="161.5" y="150.6">TX/1</text>
</g>
<g font-size="1.8" fill="#0000c2">
<text x="177.8" y="180.1">*</text>
<text x="179.9" y="180.1">Indicates</text>
<text x="189.5" y="180.1">a</text>
<text x="191.8" y="180.1">PWM-capable</text>
<text x="206.1" y="180.1">pin</text>
</g>
<g font-size="1.4" fill="#006464">
<text x="110.1" y="37.5">3.3k</text>
<text x="110.1" y="40.1">3.3k</text>
<text x="236" y="37.5">330</text>
<text x="236" y="40.1">330</text>
<text x="236" y="45.1">330</text>
<text x="236" y="47.7">330</text>
<text x="236" y="42.6">330</text>
<text x="236" y="50.2">330</text>
<text x="236" y="52.8">330</text>
<text x="236" y="55.3">330</text>
<text x="236" y="62.9">330</text>
<text x="236" y="65.5">330</text>
<text x="236" y="60.4">330</text>
<text x="236" y="70.5">330</text>
<text x="236" y="68">330</text>
<text x="236" y="75.6">330</text>
<text x="236" y="73.1">330</text>
<text x="236" y="78.2">330</text>
<text x="131.5" y="85.5" transform="rotate(-90 131.5 85.5)">3.3k</text>
<text x="134" y="85.5" transform="rotate(-90 134 85.5)">3.3k</text>
<text x="136.6" y="85.5" transform="rotate(-90 136.6 85.5)">3.3k</text>
</g>
</svg>
